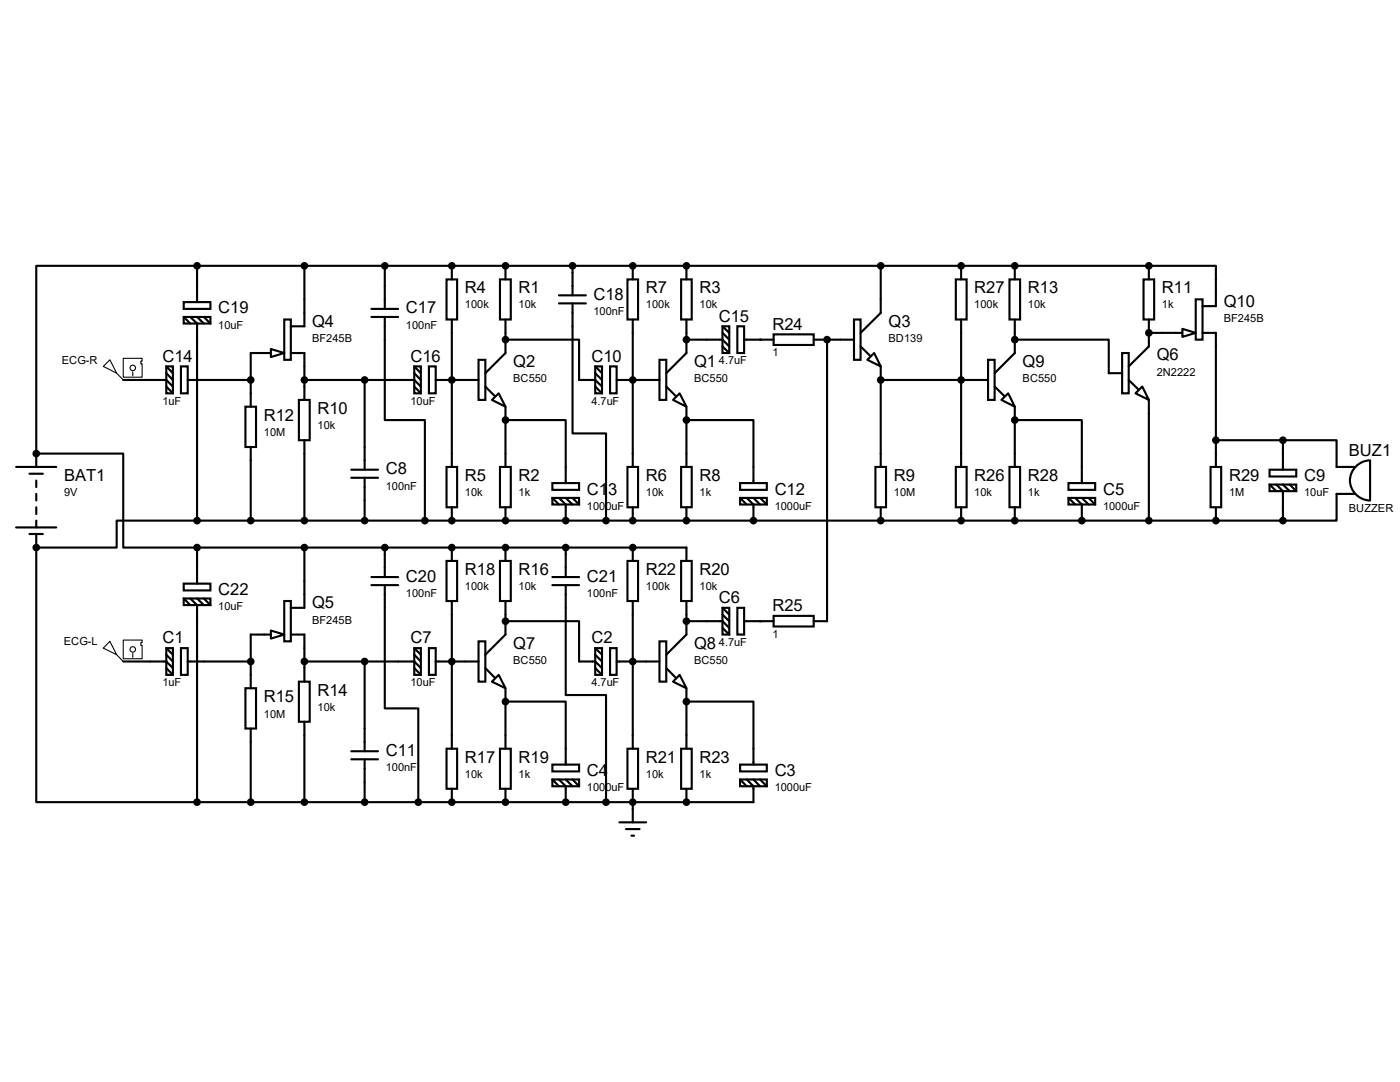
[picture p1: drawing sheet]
<svg xmlns="http://www.w3.org/2000/svg" width="279mm" height="216mm" viewBox="0 0 279 216" stroke-linecap="round" stroke-linejoin="round" font-family="sans-serif">
<g fill="none" stroke="#000" stroke-width=".42">
<path d="M39.3 53h-32.1v37.5M39.3 53h190M39.3 53v7.3M60.7 53v12.1h-2.7M76.8 53v8.6M89.1 55.8h2.1v8h-2.1zM90.2 53v2.8M99.8 55.8h2.1v8h-2.1zM100.9 53v2.8M111.5 58.9h5.4M114.3 53v5.9M125.2 55.8h2.1v8h-2.1z"/>
<path d="M126.3 53v2.8M135.9 55.8h2.1v8h-2.1zM137 53v2.8M175.8 53v9.4l-4.1 4M190.8 55.8h2.1v8h-2.1zM191.8 53v2.8M201.5 55.8h2.1v8h-2.1zM202.5 53v2.8M228.2 55.8h2.1v8h-2.1zM229.3 53h13.4v8.1h-2.7M229.3 53v2.8M238.6 59.7h1.4v8.1h-1.4z"/>
<path d="M24.6 75.8h8.6l1.3 1.3M33.2 73.1h1.3v5.4h-1.3zM33.2 73.1l1.3 1.4M33.2 74.5l1.3 1.3M33.2 77.1l1.3 1.4M36.1 73.1h1.4v5.4h-1.4zM36.7 60.3h5.3v1.3h-5.3zM36.7 63.2h5.3v1.4h-5.3zM36.7 63.2l1.3 1.4M37.5 75.8h12.5M38 63.2l1.3 1.4v39.3M39.3 63.2l1.4 1.4"/>
<path d="M40.7 63.2l1.3 1.4M54.1 69.6l2.6 .8-2.6 .8zM54.1 70.4h-4.1v10.8M56.7 63.8h1.3v8h-1.3zM58 70.4h2.7v9.4M59.6 79.8h2.2v8h-2.2zM60.7 75.8h22l1.3 1.3M72.8 75.8v17.9M74.1 63.2h5.4M74.1 61.6h5.4M76.8 63.2v20.6h8v20.1M82.7 73.1h1.3v5.4h-1.3z"/>
<path d="M82.7 73.1l1.3 1.4M82.7 74.5l1.3 1.3M82.7 77.1l1.3 1.4M85.6 73.1h1.4v5.4h-1.4zM87 75.8h8.5M90.2 63.8v29.4M95.5 71.8h1.4v8h-1.4zM96.9 77.1l1.8 1.9M98.2 79.8l1.3-1.3 1.4 2.7zM100.9 67.8h14.7v8h3.2l1.3 1.3M100.9 63.8v6.6l-4 4.1M111.5 60.5h5.4"/>
<path d="M114.3 60.5v26h6.6v17.4M118.8 73.1h1.3v5.4h-1.3zM118.8 73.1l1.3 1.4M118.8 74.5l1.3 1.3M118.8 77.1l1.3 1.4M121.8 73.1h1.3v5.4h-1.3zM123.1 75.8h8.5M126.3 63.8v29.4M131.6 71.8h1.4v8h-1.4zM133 77.1l1.8 1.9M134.3 79.8l1.3-1.3 1.4 2.7zM137 63.8v6.6l-4 4.1"/>
<path d="M137 67.8h7.2l1.3 1.3M144.2 65.1h1.3v5.3h-1.3zM144.2 65.1l1.3 1.3M144.2 66.4l1.3 1.4M144.2 69.1l1.3 1.3M147.2 65.1h1.3v5.3h-1.3zM148.5 67.8h5.9M154.4 66.7h8v2.1h-8zM162.4 67.8h8M165.1 67.8v56.2h-2.7M170.4 63.8h1.3v8h-1.3zM171.7 69.1l2 1.9"/>
<path d="M173.1 71.8l1.4-1.4 1.3 2.7zM175.8 73.1v20.1M175.8 75.8h21.4M191.8 63.8v29.4M197.2 71.8h1.3v8h-1.3zM198.5 77.1l1.9 1.9M199.9 79.8l1.3-1.3 1.3 2.7zM202.5 67.8h18.8v6.7h2.6M202.5 63.8v6.6l-4 4.1M223.9 70.4h1.4v8.1h-1.4zM225.3 75.8l1.9 1.9M228 77.1l1.3 2.7-2.7-1.3z"/>
<path d="M229.3 66.4h6.7M229.3 63.8v5.3l-4 4M229.3 79.8v24.1M236 65.6l2.6 .8-2.6 .8zM240 66.4h2.7v26.8M3.2 93.2h8M5.9 94.5h2.7M7.2 90.5h17.4v18.8h14.7M7.2 90.5v2.7M7.2 95.9v1.3M7.2 98.6v1.3M49 81.2h2.1v8h-2.1z"/>
<path d="M50 89.2v14.7M60.7 87.8v16.1M70.1 95.3h5.3M70.1 93.7h5.3M72.8 95.3v8.6M89.1 93.2h2.1v8h-2.1zM99.8 93.2h2.1v8h-2.1zM100.9 83.8h12v12.6M100.9 81.2v12M110.2 96.4h5.4v1.3h-5.4zM110.2 99.4h5.4v1.3h-5.4zM110.2 99.4l1.3 1.3"/>
<path d="M111.5 99.4l1.4 1.3v3.2M112.9 99.4l1.4 1.3M114.3 99.4l1.3 1.3M125.2 93.2h2.1v8h-2.1zM135.9 93.2h2.1v8h-2.1zM137 83.8h13.4v12.6M137 81.2v12M147.7 96.4h5.3v1.3h-5.3zM147.7 99.4h5.3v1.3h-5.3zM147.7 99.4l1.3 1.3M149 99.4l1.4 1.3v3.2M150.4 99.4l1.3 1.3"/>
<path d="M151.7 99.4l1.3 1.3M174.7 93.2h2.1v8h-2.1zM190.8 93.2h2.1v8h-2.1zM201.5 93.2h2.1v8h-2.1zM202.5 83.8h13.4v12.6M202.5 81.2v12M213.2 96.4h5.4v1.3h-5.4zM213.2 99.4h5.4v1.3h-5.4zM213.2 99.4l1.4 1.3M214.6 99.4l1.3 1.3v3.2M215.9 99.4l1.4 1.3M217.3 99.4l1.3 1.3"/>
<path d="M241.6 93.2h2.1v8h-2.1zM242.7 87.8h13.3M253.4 93.7h5.3v1.4h-5.3zM253.4 96.7h5.3v1.3h-5.3zM253.4 96.7l1.3 1.3M254.7 96.7l1.3 1.3v5.9M256 87.8h10.7v5.4h3.8M256 87.8v5.9M256 96.7l1.4 1.3M257.4 96.7l1.3 1.3M270.5 98.6h-3.8v5.3h-10.7M270.6 93.1a4 4 0 0 1 2.8-1.2v8a4 4 0 0 1-3.7-2.5 4 4 0 0 1 .9-4.3z"/>
<path d="M3.2 105.2h8M5.9 106.6h2.7M7.2 109.3v50.8h32.1M7.2 101.2v1.4M7.2 103.9v1.3M7.2 106.6v2.7M36.7 116.5h5.3v1.3h-5.3zM36.7 119.4h5.3v1.3h-5.3zM36.7 119.4l1.3 1.3M38 119.4l1.3 1.3v39.4M39.3 103.9h-16v5.4h-16.1M39.3 109.3h97.7v2.6"/>
<path d="M39.3 103.9h216.7M39.3 109.3v7.2M39.3 119.4l1.4 1.3M40.7 119.4l1.3 1.3M56.7 119.9h1.3v8.1h-1.3zM60.7 109.3v12h-2.7M74.1 116.8h5.4M74.1 115.1h5.4M76.8 116.8v24.6h6.7v18.7M76.8 109.3v5.8M89.1 111.9h2.1v8h-2.1zM90.2 101.2v2.7"/>
<path d="M90.2 109.3v2.6M90.2 119.9v29.5M99.8 111.9h2.1v8h-2.1zM100.9 101.2v2.7M100.9 109.3v2.6M100.9 119.9v6.7l-4 4M110.2 116.8h5.4M110.2 115.1h5.4M112.9 116.8v21.9h8v21.4M112.9 109.3v5.8M125.2 111.9h2.1v8h-2.1zM126.3 101.2v2.7"/>
<path d="M126.3 109.3v2.6M126.3 119.9v29.5M135.9 111.9h2.1v8h-2.1zM137 101.2v2.7M137 119.9v6.7l-4 4M175.8 101.2v2.7M191.8 101.2v2.7M202.5 101.2v2.7M242.7 101.2v2.7M24.6 132h8.6l1.3 1.3M33.2 129.3h1.3v5.4h-1.3zM33.2 129.3l1.3 1.3"/>
<path d="M33.2 130.6l1.3 1.4M33.2 133.3l1.3 1.4M36.1 129.3h1.4v5.4h-1.4zM37.5 132h12.5M49 137.3h2.1v8.1h-2.1zM54.1 125.8l2.6 .8-2.6 .8zM54.1 126.6h-4.1v10.7M58 126.6h2.7v9.4M59.6 136h2.2v8h-2.2zM60.7 132h22l1.3 1.3M72.8 132v17.9M82.7 129.3h1.3v5.4h-1.3z"/>
<path d="M82.7 129.3l1.3 1.3M82.7 130.6l1.3 1.4M82.7 133.3l1.3 1.4M85.6 129.3h1.4v5.4h-1.4zM87 132h8.5M95.5 128h1.4v8h-1.4zM96.9 133.3l1.8 1.9M99.5 134.7l1.4 2.6-2.7-1.3zM100.9 124h14.7v8h3.2l1.3 1.3M100.9 140h12v12.6M100.9 137.3v12.1M118.8 129.3h1.3v5.4h-1.3z"/>
<path d="M118.8 129.3l1.3 1.3M118.8 130.6l1.3 1.4M118.8 133.3l1.3 1.4M121.8 129.3h1.3v5.4h-1.3zM123.1 132h8.5M131.6 128h1.4v8h-1.4zM133 133.3l1.8 1.9M135.6 134.7l1.4 2.6-2.7-1.3zM137 140h13.4v12.6M137 137.3v12.1M137 124h7.2l1.3 1.3M144.2 121.3h1.3v5.3h-1.3z"/>
<path d="M144.2 121.3l1.3 1.3M144.2 122.6l1.3 1.4M144.2 125.3l1.3 1.3M147.2 121.3h1.3v5.3h-1.3zM148.5 124h5.9M154.4 122.9h8v2.1h-8zM50 145.4v14.7M60.7 144v16.1M70.1 151.5h5.3M70.1 149.9h5.3M72.8 151.5v8.6M89.1 149.4h2.1v8h-2.1z"/>
<path d="M90.2 157.4v2.7M99.8 149.4h2.1v8h-2.1zM100.9 157.4v2.7M110.2 152.6h5.4v1.3h-5.4zM110.2 155.5h5.4v1.4h-5.4zM110.2 155.5l1.3 1.4M111.5 155.5l1.4 1.4v3.2M112.9 155.5l1.4 1.4M114.3 155.5l1.3 1.4M125.2 149.4h2.1v8h-2.1zM126.3 157.4v6.7M135.9 149.4h2.1v8h-2.1z"/>
<path d="M137 157.4v2.7M147.7 152.6h5.3v1.3h-5.3zM147.7 155.5h5.3v1.4h-5.3zM147.7 155.5l1.3 1.4M149 155.5l1.4 1.4v3.2h-111.1M150.4 155.5l1.3 1.4M151.7 155.5l1.3 1.4M123.6 164.1h5.3M124.9 165.4h2.7M126 166.8h.5"/>
</g>
<g fill="#000">
<circle cx="90.2" cy="53" r=".21"/>
<circle cx="100.9" cy="53" r=".21"/>
<circle cx="126.3" cy="53" r=".21"/>
<circle cx="137" cy="53" r=".21"/>
<circle cx="191.8" cy="53" r=".21"/>
<circle cx="202.5" cy="53" r=".21"/>
<circle cx="229.3" cy="53" r=".21"/>
<circle cx="60.7" cy="75.8" r=".21"/>
<circle cx="90.2" cy="75.8" r=".21"/>
<circle cx="100.9" cy="67.8" r=".21"/>
<circle cx="126.3" cy="75.8" r=".21"/>
<circle cx="137" cy="67.8" r=".21"/>
<circle cx="151.7" cy="67.8" r=".21"/>
<circle cx="165.1" cy="67.8" r=".21"/>
<circle cx="175.8" cy="75.8" r=".21"/>
<circle cx="202.5" cy="67.8" r=".21"/>
<circle cx="229.3" cy="66.4" r=".21"/>
<circle cx="7.2" cy="90.5" r=".21"/>
<circle cx="100.9" cy="83.8" r=".21"/>
<circle cx="137" cy="83.8" r=".21"/>
<circle cx="202.5" cy="83.8" r=".21"/>
<circle cx="7.2" cy="109.3" r=".21"/>
<circle cx="90.2" cy="109.3" r=".21"/>
<circle cx="90.2" cy="103.9" r=".21"/>
<circle cx="100.9" cy="109.3" r=".21"/>
<circle cx="100.9" cy="103.9" r=".21"/>
<circle cx="112.9" cy="103.9" r=".21"/>
<circle cx="126.3" cy="109.3" r=".21"/>
<circle cx="126.3" cy="103.9" r=".21"/>
<circle cx="137" cy="103.9" r=".21"/>
<circle cx="150.4" cy="103.9" r=".21"/>
<circle cx="175.8" cy="103.9" r=".21"/>
<circle cx="191.8" cy="103.9" r=".21"/>
<circle cx="202.5" cy="103.9" r=".21"/>
<circle cx="215.9" cy="103.9" r=".21"/>
<circle cx="242.7" cy="103.9" r=".21"/>
<circle cx="60.7" cy="132" r=".21"/>
<circle cx="90.2" cy="132" r=".21"/>
<circle cx="100.9" cy="140" r=".21"/>
<circle cx="100.9" cy="124" r=".21"/>
<circle cx="126.3" cy="132" r=".21"/>
<circle cx="137" cy="140" r=".21"/>
<circle cx="137" cy="124" r=".21"/>
<circle cx="151.7" cy="124" r=".21"/>
<circle cx="90.2" cy="160.1" r=".21"/>
<circle cx="100.9" cy="160.1" r=".21"/>
<circle cx="112.9" cy="160.1" r=".21"/>
<circle cx="126.3" cy="160.1" r=".21"/>
<circle cx="137" cy="160.1" r=".21"/>
</g>
<g fill="#000" stroke="#000" stroke-width=".42">
<circle cx="39.3" cy="53" r=".55"/>
<circle cx="60.7" cy="53" r=".55"/>
<circle cx="76.8" cy="53" r=".55"/>
<circle cx="90.2" cy="53" r=".55"/>
<circle cx="100.9" cy="53" r=".55"/>
<circle cx="114.3" cy="53" r=".55"/>
<circle cx="126.3" cy="53" r=".55"/>
<circle cx="137" cy="53" r=".55"/>
<circle cx="175.8" cy="53" r=".55"/>
<circle cx="191.8" cy="53" r=".55"/>
<circle cx="202.5" cy="53" r=".55"/>
<circle cx="229.3" cy="53" r=".55"/>
<circle cx="50" cy="75.8" r=".55"/>
<circle cx="60.7" cy="75.8" r=".55"/>
<circle cx="72.8" cy="75.8" r=".55"/>
<circle cx="90.2" cy="75.8" r=".55"/>
<circle cx="100.9" cy="67.8" r=".55"/>
<circle cx="126.3" cy="75.8" r=".55"/>
<circle cx="137" cy="67.8" r=".55"/>
<circle cx="165.1" cy="67.8" r=".55"/>
<circle cx="175.8" cy="75.8" r=".55"/>
<circle cx="191.8" cy="75.8" r=".55"/>
<circle cx="202.5" cy="67.8" r=".55"/>
<circle cx="229.3" cy="66.4" r=".55"/>
<circle cx="7.2" cy="90.5" r=".55"/>
<circle cx="100.9" cy="83.8" r=".55"/>
<circle cx="137" cy="83.8" r=".55"/>
<circle cx="202.5" cy="83.8" r=".55"/>
<circle cx="242.7" cy="87.8" r=".55"/>
<circle cx="256" cy="87.8" r=".55"/>
<circle cx="7.2" cy="109.3" r=".55"/>
<circle cx="39.3" cy="109.3" r=".55"/>
<circle cx="39.3" cy="103.9" r=".55"/>
<circle cx="50" cy="103.9" r=".55"/>
<circle cx="60.7" cy="109.3" r=".55"/>
<circle cx="60.7" cy="103.9" r=".55"/>
<circle cx="72.8" cy="103.9" r=".55"/>
<circle cx="76.8" cy="109.3" r=".55"/>
<circle cx="84.8" cy="103.9" r=".55"/>
<circle cx="90.2" cy="109.3" r=".55"/>
<circle cx="90.2" cy="103.9" r=".55"/>
<circle cx="100.9" cy="109.3" r=".55"/>
<circle cx="100.9" cy="103.9" r=".55"/>
<circle cx="112.9" cy="109.3" r=".55"/>
<circle cx="112.9" cy="103.9" r=".55"/>
<circle cx="120.9" cy="103.9" r=".55"/>
<circle cx="126.3" cy="103.9" r=".55"/>
<circle cx="126.3" cy="109.3" r=".55"/>
<circle cx="137" cy="103.9" r=".55"/>
<circle cx="150.4" cy="103.9" r=".55"/>
<circle cx="175.8" cy="103.9" r=".55"/>
<circle cx="191.8" cy="103.9" r=".55"/>
<circle cx="202.5" cy="103.9" r=".55"/>
<circle cx="215.9" cy="103.9" r=".55"/>
<circle cx="229.3" cy="103.9" r=".55"/>
<circle cx="242.7" cy="103.9" r=".55"/>
<circle cx="256" cy="103.9" r=".55"/>
<circle cx="50" cy="132" r=".55"/>
<circle cx="60.7" cy="132" r=".55"/>
<circle cx="72.8" cy="132" r=".55"/>
<circle cx="90.2" cy="132" r=".55"/>
<circle cx="100.9" cy="140" r=".55"/>
<circle cx="100.9" cy="124" r=".55"/>
<circle cx="126.3" cy="132" r=".55"/>
<circle cx="137" cy="124" r=".55"/>
<circle cx="137" cy="140" r=".55"/>
<circle cx="39.3" cy="160.1" r=".55"/>
<circle cx="50" cy="160.1" r=".55"/>
<circle cx="60.7" cy="160.1" r=".55"/>
<circle cx="72.8" cy="160.1" r=".55"/>
<circle cx="83.5" cy="160.1" r=".55"/>
<circle cx="90.2" cy="160.1" r=".55"/>
<circle cx="100.9" cy="160.1" r=".55"/>
<circle cx="112.9" cy="160.1" r=".55"/>
<circle cx="120.9" cy="160.1" r=".55"/>
<circle cx="126.3" cy="160.1" r=".55"/>
<circle cx="137" cy="160.1" r=".55"/>
</g>
<g fill="none" stroke="#000" stroke-width=".21">
<path d="M21.9 71.8l1.4 2.7-2.7-1.4zM23.3 74.5l1.3 1.3M24.6 71.5h3.8v.6h-.3v.5h.3v2.7h-3.8zM26.5 74.2v.8M21.9 128l1.4 2.6-2.7-1.3zM23.3 130.6l1.3 1.4M24.6 127.7h3.8v.5h-.3v.6h.3v2.6h-3.8zM26.5 130.4v.8"/>
<circle cx="26.5" cy="73.4" r=".55"/>
<circle cx="26.5" cy="129.6" r=".55"/>
</g>
<g font-size="3.3">
<text x="92.8" y="58.5">R4</text>
<text x="103.5" y="58.5">R1</text>
<text x="118.4" y="59.9">C18</text>
<text x="128.9" y="58.5">R7</text>
<text x="139.6" y="58.5">R3</text>
<text x="194.4" y="58.5">R27</text>
<text x="205.1" y="58.5">R13</text>
<text x="231.9" y="58.5">R11</text>
<text x="43.6" y="62.5">C19</text>
<text x="62.3" y="65.2">Q4</text>
<text x="81" y="62.5">C17</text>
<text x="143.5" y="64.2">C15</text>
<text x="154.2" y="65.8">R24</text>
<text x="177.3" y="65.2">Q3</text>
<text x="244.2" y="61.2">Q10</text>
<text x="230.8" y="71.9">Q6</text>
<text x="32.4" y="72.2">C14</text>
<text x="81.9" y="72.2">C16</text>
<text x="102.4" y="73.2">Q2</text>
<text x="118" y="72.2">C10</text>
<text x="138.5" y="73.2">Q1</text>
<text x="204.1" y="73.2">Q9</text>
<text x="52.7" y="83.9">R12</text>
<text x="63.4" y="82.6">R10</text>
<text x="12.8" y="96">BAT1</text>
<text x="77" y="94.7">C8</text>
<text x="92.8" y="96">R5</text>
<text x="103.5" y="96">R2</text>
<text x="128.9" y="96">R6</text>
<text x="139.6" y="96">R8</text>
<text x="178.4" y="96">R9</text>
<text x="194.4" y="96">R26</text>
<text x="205.1" y="96">R28</text>
<text x="245.3" y="96">R29</text>
<text x="260.3" y="96">C9</text>
<text x="269.2" y="90.9">BUZ1</text>
<text x="117.1" y="98.7">C13</text>
<text x="154.6" y="98.7">C12</text>
<text x="220.1" y="98.7">C5</text>
<text x="43.6" y="118.7">C22</text>
<text x="81" y="116">C20</text>
<text x="92.8" y="114.7">R18</text>
<text x="103.5" y="114.7">R16</text>
<text x="117.1" y="116">C21</text>
<text x="128.9" y="114.7">R22</text>
<text x="139.6" y="114.7">R20</text>
<text x="62.3" y="121.4">Q5</text>
<text x="143.5" y="120.4">C6</text>
<text x="154.2" y="122">R25</text>
<text x="32.4" y="128.4">C1</text>
<text x="81.9" y="128.4">C7</text>
<text x="102.4" y="129.4">Q7</text>
<text x="118" y="128.4">C2</text>
<text x="138.5" y="129.4">Q8</text>
<text x="52.7" y="140.1">R15</text>
<text x="63.4" y="138.8">R14</text>
<text x="77" y="150.8">C11</text>
<text x="92.8" y="152.2">R17</text>
<text x="103.5" y="152.2">R19</text>
<text x="117.1" y="154.9">C4</text>
<text x="128.9" y="152.2">R21</text>
<text x="139.6" y="152.2">R23</text>
<text x="154.6" y="154.9">C3</text>
</g>
<g font-size="2.2">
<text x="43.6" y="65.6">10uF</text>
<text x="81" y="65.6">100nF</text>
<text x="92.8" y="61.6">100k</text>
<text x="103.5" y="61.6">10k</text>
<text x="118.4" y="62.9">100nF</text>
<text x="128.9" y="61.6">100k</text>
<text x="139.6" y="61.6">10k</text>
<text x="194.4" y="61.6">100k</text>
<text x="205.1" y="61.6">10k</text>
<text x="231.9" y="61.6">1k</text>
<text x="244.2" y="64.3">BF245B</text>
<text x="62.3" y="68.2">BF245B</text>
<text x="154.2" y="71.1">1</text>
<text x="177.3" y="68.2">BD139</text>
<text x="12.4" y="72.6">ECG-R</text>
<text x="102.4" y="76.3">BC550</text>
<text x="138.5" y="76.3">BC550</text>
<text x="143.5" y="72.7">4.7uF</text>
<text x="204.1" y="76.3">BC550</text>
<text x="230.8" y="74.9">2N2222</text>
<text x="32.4" y="80.7">1uF</text>
<text x="81.9" y="80.7">10uF</text>
<text x="118" y="80.7">4.7uF</text>
<text x="52.7" y="87">10M</text>
<text x="63.4" y="85.6">10k</text>
<text x="12.8" y="99">9V</text>
<text x="77" y="97.7">100nF</text>
<text x="92.8" y="99">10k</text>
<text x="103.5" y="99">1k</text>
<text x="117.1" y="101.7">1000uF</text>
<text x="128.9" y="99">10k</text>
<text x="139.6" y="99">1k</text>
<text x="154.6" y="101.7">1000uF</text>
<text x="178.4" y="99">10M</text>
<text x="194.4" y="99">10k</text>
<text x="205.1" y="99">1k</text>
<text x="220.1" y="101.7">1000uF</text>
<text x="245.3" y="99">1M</text>
<text x="260.3" y="99">10uF</text>
<text x="269.2" y="102.1">BUZZER</text>
<text x="81" y="119.1">100nF</text>
<text x="92.8" y="117.8">100k</text>
<text x="103.5" y="117.8">10k</text>
<text x="117.1" y="119.1">100nF</text>
<text x="128.9" y="117.8">100k</text>
<text x="139.6" y="117.8">10k</text>
<text x="43.6" y="121.8">10uF</text>
<text x="62.3" y="124.5">BF245B</text>
<text x="12.7" y="128.8">ECG-L</text>
<text x="143.5" y="128.9">4.7uF</text>
<text x="154.2" y="127.3">1</text>
<text x="32.4" y="136.9">1uF</text>
<text x="81.9" y="136.9">10uF</text>
<text x="102.4" y="132.5">BC550</text>
<text x="118" y="136.9">4.7uF</text>
<text x="138.5" y="132.5">BC550</text>
<text x="52.7" y="143.2">10M</text>
<text x="63.4" y="141.8">10k</text>
<text x="77" y="153.9">100nF</text>
<text x="92.8" y="155.2">10k</text>
<text x="103.5" y="155.2">1k</text>
<text x="128.9" y="155.2">10k</text>
<text x="139.6" y="155.2">1k</text>
<text x="117.1" y="157.9">1000uF</text>
<text x="154.6" y="157.9">1000uF</text>
</g>
</svg>
